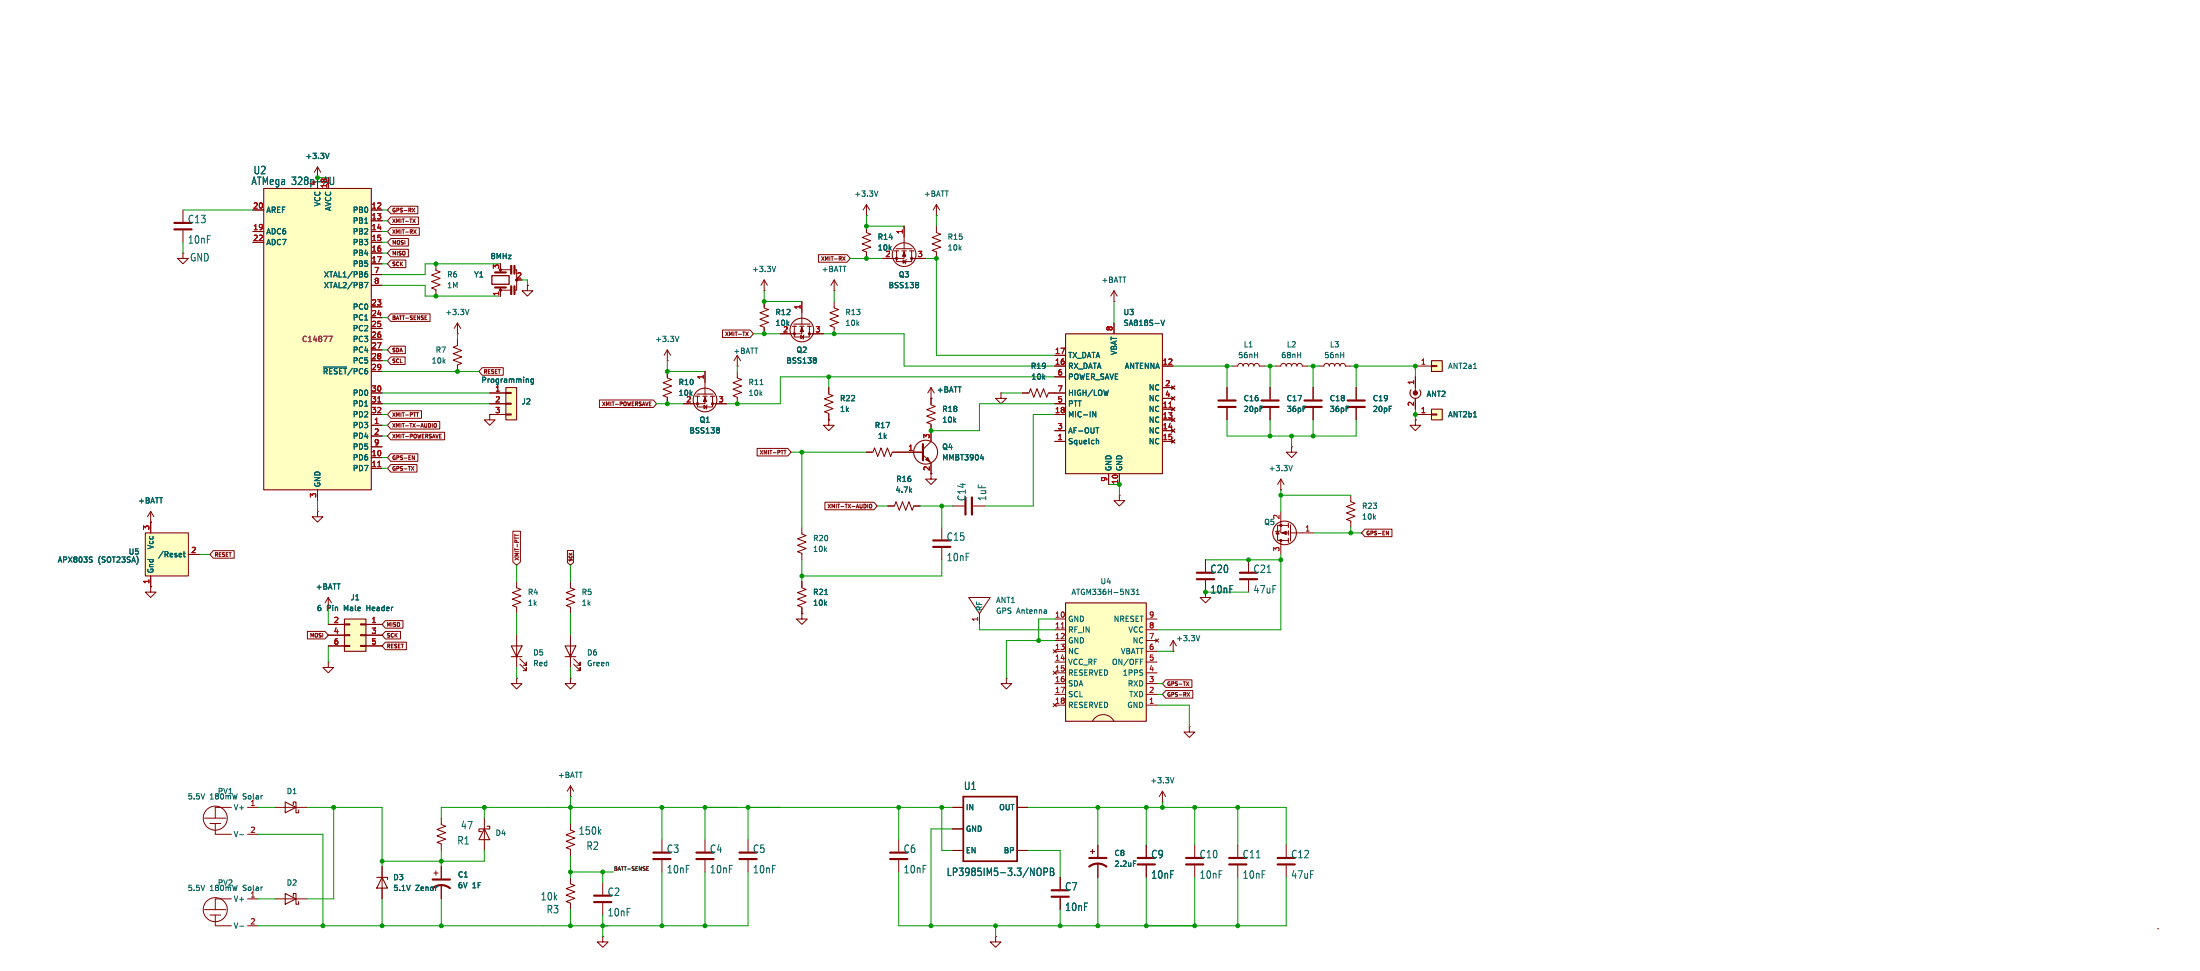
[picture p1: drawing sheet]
<svg xmlns="http://www.w3.org/2000/svg" width="519mm" height="229mm" viewBox="0 0 519 229" stroke-linecap="round" stroke-linejoin="round" font-family="sans-serif">
<path d="M134.6 149.9v7.6M135.4 156.7l1.5 1.6v-.8v.8h-.8M135.4 155.5l1.5 1.5v-.8v.8h-.8M509.2 219.2h.1" fill="none" stroke="#840000" stroke-width=".24"/>
<path d="M133.3 152.4h2.6l-1.3 2.6zM133.3 155h2.6" fill="none" stroke="#840000" stroke-width=".25"/>
<path d="M62.2 44.5h25.4v71.1h-25.4z" fill="#ffffc2"/>
<g fill="none" stroke="#840000" stroke-width=".25">
<path d="M62.2 44.5h25.4v71.1h-25.4zM164.1 93.5h1M164.5 93h3.8M165.9 93.5h1M167.6 93.5h1.1M114.3 195.6l1.3 2.5h-2.6zM114.9 195h.7v.6h-2.6v.6h.7"/>
<circle cx="166.4" cy="94.4" r="2.79"/>
</g>
<g fill="none" stroke="#840000" stroke-width=".24">
<path d="M59.7 49.6h2.5M59.7 54.6h2.5M59.7 57.2h2.5M87.6 49.6h2.6M87.6 54.6h2.6M87.6 57.2h2.6M87.6 52.1h2.6M87.6 59.7h2.6M87.6 62.3h2.6M87.6 64.8h2.6M87.6 67.3h2.6M87.6 72.4h2.6"/>
<path d="M87.6 75h2.6M87.6 77.5h2.6M87.6 80h2.6M87.6 82.6h2.6M87.6 85.1h2.6M87.6 87.7h2.6M87.6 92.7h2.6M87.6 95.3h2.6M87.6 97.8h2.6M157.5 85.1h.1M157.5 87.7v1.5l1 .4-2 .7 2 .8-2 .7 2 .8-2 .8 1 .4v1.5M157.5 82.6l-.8 1.2"/>
<path d="M157.5 82.6l.7 1.2M157.5 82.6v2.5M164.6 93.5v2.5h3.5v-2.5M166.1 95.7l.7 .3-.7 .4zM166.4 93.5v1.8h-5.1M166.4 87.7v5.3M166.9 95.5l-.3 1M168.1 95.3h3.3M174 87.7v1.5l1 .4-2 .7 2 .8-2 .7 2 .8-2 .8 1 .4v1.5M290.8 86.4h1.3l.2-.5 .4-.1 .5 .1 .2 .5 .2-.5 .4-.1 .5 .1 .1 .5 .2-.5 .5-.1 .4 .1 .2 .5 .2-.5 .4-.1 .5 .1 .2 .5h1.2M320 91.5v2.8M320 96.3v2.8"/>
<path d="M74.9 115.6v2.5M87.6 100.4h2.6M87.6 102.9h2.6M87.6 105.4h2.6M87.6 108h2.6M87.6 110.5h2.6M304.8 105.4v1.3h1.3l-1.3 1.3-1.3-1.3h1.3M304.8 105.4h.1M104.1 193.1v1.5l1.1 .4-2.1 .7 2.1 .8-2.1 .8 2.1 .7-2.1 .8 1 .4v1.5M114.3 193.1v7.6M102.4 206h1M102.9 205.5v1"/>
<path d="M104.1 204.5v2.8M104.1 208.8v3.3"/>
</g>
<path d="M77.9 41.8v1.4l.3 .4 .4-.1 .1-.3v-1.4M86 66.6h.8l-.5 1.3M86.1 64.7l.4-.1 .3 .2-.1 .5h-.6M86.7 64.1l-.4 .1-.2 .2M160.2 79.3l-.4 1.3M76.3 86.6h5.5M179.4 90.8h.7M169.5 100.9l.3 .3-.3 .3 .3 .5-.3 .2" fill="none" stroke="#006464" stroke-width=".24"/>
<path d="M89.1 94.9h.8M89.1 110.1h.8" fill="none" stroke="#a90000" stroke-width=".24"/>
<path d="M77.6 79.3h.8l-.5 1.3" fill="none" stroke="#840084" stroke-width=".24"/>
<path d="M318 96h4.1M318 94.5h4.1M102.1 209.6a3.3 3.3 0 0 1 4.1 0M102.1 207.5h4.1" fill="none" stroke="#840000" stroke-width=".51"/>
<g fill="#840000" stroke="#840000" stroke-width=".24">
<path d="M166.4 93.8l.4 1h-.8z"/>
<circle cx="168.1" cy="95.3" r=".25"/>
<circle cx="164.6" cy="95.3" r=".25"/>
</g>
<path d="M337.8 96.5h2.6v2.6h-2.6z" fill="#ffffc2"/>
<path d="M337.8 96.5h2.6v2.6h-2.6z" fill="none" stroke="#840000" stroke-width=".25"/>
<g fill="none" stroke="#840000" stroke-width=".24">
<path d="M107.9 80v1.6l-1 .3 2.1 .8-2.1 .8 2.1 .7-2.1 .8 2.1 .8-1.1 .3v1.6M334 97.8h3.8M337.8 97.7h1.3v.2h-1.3zM77.5 156.2v1.3h1.2l-1.2 1.3-1.3-1.3h1.3M77.5 156.2h.1M48.3 214.7h5M49.5 215.9h2.6M50.8 215.9v2.6h3.8M54.6 212.1h-3.8v2.6M58.4 212.1h2.6M58.4 218.5h2.6"/>
<circle cx="50.8" cy="214.7" r="2.84"/>
</g>
<path d="M347.7 98.4h.8M56.5 218.6h1" fill="none" stroke="#006464" stroke-width=".24"/>
<path d="M337.8 85.1h2.6v2.6h-2.6z" fill="#ffffc2"/>
<path d="M333 92a1.27 1.27 0 0 0 .2 1.7 1.27 1.27 0 0 0 1.7 0 1.27 1.27 0 0 0 .1-1.7M337.8 85.1h2.6v2.6h-2.6z" fill="none" stroke="#840000" stroke-width=".25"/>
<g fill="none" stroke="#840000" stroke-width=".24">
<path d="M180.3 68.6h.1M180.3 71.1v1.6l1.1 .4-2.1 .7 2.1 .8-2.1 .7 2.1 .8-2.1 .8 1 .3v1.6M180.3 66.1l-.7 1.2M180.3 66.1l.8 1.2M180.3 66.1v2.5M301 86.4h1.3l.1-.5 .5-.1 .4 .1 .2 .5 .2-.5 .5-.1 .4 .1 .2 .5 .2-.5 .4-.1 .5 .1 .2 .5 .2-.5 .4-.1 .5 .1 .1 .5h1.3M311.1 86.4h1.3l.2-.5 .5-.1 .4 .1 .2 .5 .2-.5 .4-.1 .5 .1 .2 .5 .1-.5 .5-.1 .4 .1 .2 .5 .2-.5 .5-.1 .4 .1 .2 .5h1.3M334 99.1v1.3h1.3l-1.3 1.2-1.3-1.2h1.3M334 99.1h.1M334 86.4h3.8M334 88.9v3.8M334 94v2.5"/>
<path d="M337.8 86.3h1.3v.2h-1.3zM189.2 124.5v1.5l1 .4-2 .8 2 .7-2 .8 2 .7-2 .8 1 .4v1.5"/>
</g>
<path d="M183.1 62.8l-.5 1.3M347.7 87h.8" fill="none" stroke="#006464" stroke-width=".24"/>
<circle cx="334" cy="92.7" r=".51" fill="#840000" stroke="#840000" stroke-width=".24"/>
<path d="M119.4 91.5h2.5v7.6h-2.5z" fill="#ffffc2"/>
<g fill="none" stroke="#840000" stroke-width=".25">
<path d="M186.9 77h1.1M187.3 76.5h3.8M188.7 77h1M190.5 77h1M119.4 91.5h2.5v7.6h-2.5z"/>
<circle cx="189.2" cy="77.9" r="2.79"/>
</g>
<g fill="none" stroke="#840000" stroke-width=".24">
<path d="M74.9 39.4l-.7 1.3M74.9 39.4l.8 1.3M74.9 39.4v2.5M43.2 59.7v1.3h1.2l-1.2 1.3-1.3-1.3h1.3M43.2 59.7h.1M43.2 49.6v2.7M43.2 54.4v2.8M187.5 77v2.5h3.5v-2.5M189 79.1l.6 .4-.6 .4zM189.2 77v1.8h-5.1M189.2 71.1v5.4M189.7 79l-.2 1"/>
<path d="M191 78.8h3.3M115.6 97.8v1.3h1.2l-1.2 1.3-1.3-1.3h1.3M115.6 97.8h.1M115.6 92.7h3.8M115.6 95.3h3.8M115.6 97.8h3.8M119.4 92.6h1.2v.3h-1.2zM119.4 95.1h1.2v.3h-1.2zM119.4 97.7h1.2v.2h-1.2zM174 86.4h.1M174 83.8l-.8 1.3M174 83.8l.8 1.3"/>
<path d="M174 83.8v2.6M264.2 116.9v1.2h1.2l-1.2 1.3-1.3-1.3h1.3M264.2 116.9h.1"/>
</g>
<path d="M77.7 36.2l-.5 1.2M124.5 89.4l.2 .2v.7M125.9 89.4v1l-.3 .3-.3-.1M125.9 89.5l-.4-.1-.2 .3 .1 .5h.5M192.4 84.4l.2 .3-.2 .3 .2 .5-.2 .2" fill="none" stroke="#006464" stroke-width=".24"/>
<g fill="#840000" stroke="#840000" stroke-width=".24">
<path d="M189.2 77.2l.4 1.1h-.8z"/>
<circle cx="191" cy="78.8" r=".25"/>
<circle cx="187.5" cy="78.8" r=".25"/>
</g>
<path d="M41.1 52.6h4.1M41.1 54.1h4.1" fill="none" stroke="#840000" stroke-width=".51"/>
<path d="M251.5 78.8h22.8v33h-22.8z" fill="#ffffc2"/>
<g fill="none" stroke="#840000" stroke-width=".25">
<path d="M211.1 59.2h1M211.5 58.7h3.8M212.9 59.2h1M214.6 59.2h1M251.5 78.8h22.8v33h-22.8zM120.6 152.4h2.6l-1.3 2.6zM120.6 155h2.6M67.3 189.3l2.5 1.2-2.5 1.3zM69.2 189.9v-.6h.6v2.5h.7v-.6M88.9 207h2.5v.5M90.2 207l1.2 2.6h-2.5z"/>
<circle cx="213.4" cy="60.1" r="2.79"/>
</g>
<g fill="none" stroke="#840000" stroke-width=".24">
<path d="M204.5 53.4v1.5l1 .4-2 .7 2 .8-2 .8 2 .7-2 .8 1 .4v1.5M204.5 50.8h.1M204.5 48.3v2.5M204.5 48.3l-.8 1.3M204.5 48.3l.7 1.3M211.6 59.2v2.5h3.5v-2.5M213.4 59.2v1.8h-5.1M213.4 53.4v5.3M221 53.4v1.5l1 .4-2 .7 2 .8-2 .8 2 .7-2 .8 1 .4v1.5M221 50.8h.1M221 48.3v2.5M221 48.3l-.8 1.3"/>
<path d="M221 48.3l.7 1.3M107.9 78.8h.1M107.9 76.2l-.7 1.3M107.9 76.2l.8 1.3M107.9 76.2v2.6M118.1 68.5h2.4M118.1 63.5v.7M118.1 68v1.9M118.1 63.7h2.5M121.4 63.7h.5v4.8h-.5M124.5 67.3v1.3h1.2l-1.2 1.3-1.3-1.3h1.3M124.5 67.3h.1"/>
<path d="M196.8 71.1v1.6l1.1 .4-2.1 .7 2.1 .8-2.1 .7 2.1 .8-2.1 .8 1 .3v1.6M196.8 68.6h.1M196.8 66.1v2.5M196.8 66.1l-.7 1.2M196.8 66.1l.8 1.2M213.1 61.4l.6 .3-.6 .4zM213.9 61.2l-.3 1.1M215.1 61h3.3M262.9 71.1h.1M262.9 68.6v2.5M262.9 76.2v2.6M262.9 68.6l-.8 1.3"/>
<path d="M262.9 68.6l.8 1.3M241.3 92.7h1.5l.4-1 .8 2.1 .7-2.1 .8 2.1 .8-2.1 .7 2.1 .4-1.1h4.1M248.9 83.8h2.6M248.9 86.4h2.6M248.9 88.9h2.6M248.9 95.3h2.6M248.9 97.8h2.6M274.3 86.4h2.6M274.3 91.5h2.6M274.3 94h2.6M274.3 96.5h2.6M274.3 99.1h2.6"/>
<path d="M276.5 91.1l.7 .7M276.5 93.6l.7 .8M276.5 96.2l.7 .7M276.5 98.7l.7 .8M277.2 91.1l-.7 .7M277.2 93.6l-.7 .8M277.2 96.2l-.7 .7M277.2 98.7l-.7 .8M289.6 91.5v2.8M289.6 96.3v2.8M248.9 101.6h2.6M248.9 104.2h2.6"/>
<path d="M261.6 111.8v2.5M264.2 111.8v2.5M274.3 101.6h2.6M274.3 104.2h2.6M276.5 101.2l.7 .8M276.5 103.8l.7 .7M277.2 101.2l-.7 .8M277.2 103.8l-.7 .7M74.9 120.7v1.2h1.3l-1.3 1.3-1.2-1.3h1.2M74.9 120.7h.1M121.9 137.2v1.5l1 .4-2 .8 2 .7-2 .8 2 .7-2 .8 1 .4v1.5M134.6 137.2v1.5l1 .4-2 .8 2 .7-2 .8 2 .7-2 .8 1 .4v1.5"/>
<path d="M189.2 137.2v1.5l1 .4-2 .8 2 .7-2 .8 2 .7-2 .8 1 .4v1.5M77.5 141l-.8 1.3M77.5 141l.7 1.3M77.5 141v2.5M121.9 149.9v7.6M122.7 156.7l1.5 1.6v-.8v.8h-.8M122.7 155.5l1.5 1.5v-.8v.8h-.8M189.2 144.8v1.3h1.3l-1.3 1.2-1.2-1.2h1.2M189.2 144.8h.1M121.9 160v1.3h1.3l-1.3 1.3-1.3-1.3h1.3M121.9 160h.1M134.6 160v1.3h1.3l-1.3 1.3-1.3-1.3h1.3"/>
<path d="M134.6 160h.1M48.3 193.1h5M49.5 194.3h2.6M50.8 194.3v2.6h3.8M54.6 190.5h-3.8v2.6M58.4 190.5h2.6M58.4 196.9h2.6M64.8 190.5h7.6M134.6 188h.1M134.6 194.3v1.6l1 .3-2 .8 2 .8-2 .7 2 .8-2 .8 1 .3v1.6M134.6 185.4v2.6M134.6 185.4l-.7 1.3"/>
<path d="M134.6 185.4l.8 1.3M212.1 198.1v2.8M224.8 190.5h2.5M224.8 195.6h2.5M240 190.5h2.6M90.2 204.5v7.6M212.1 203v2.8M224.8 200.7h2.5M240 200.7h2.6M250.2 207v2.8M250.2 211.9v2.8M142.2 221v1.3h1.3l-1.3 1.2-1.2-1.2h1.2"/>
<path d="M142.2 221h.1M234.9 221v1.3h1.3l-1.3 1.2-1.2-1.2h1.2M234.9 221h.1"/>
<circle cx="50.8" cy="193.1" r="2.84"/>
</g>
<g fill="none" stroke="#006464" stroke-width=".24">
<path d="M207.2 45.1l-.4 1.2M110.7 73l-.5 1.3M216.5 66.6l.3 .3-.3 .3 .3 .5-.3 .2M274 75.5l.4 1.3 .4-1.3M257.9 97.1l.7 1.3v-1.3M261.6 92l-.3 1.3M258.6 100.9h.7M258.8 104h.4l.1 .7M194.6 140.3h.7M56.5 197h1M244.9 204.9h.6l.2 .5-.1 1-.3 .2-.4-.1M246.4 205.8l.7-.1 .1-.3-.1-.5-.7-.1v1.8"/>
<path d="M247.9 204.8h.5l.3 .4-.3 .5 .3 .2v.4l-.3 .3h-.5zM247.9 205.7h.5"/>
</g>
<path d="M275.8 96.1h.8" fill="none" stroke="#a90000" stroke-width=".24"/>
<path d="M116.8 67.8h2.6M116.8 64.3h2.6M287.5 96h4.1M287.5 94.5h4.1M210.1 201.2h4M210.1 202.7h4M248.2 210.1h4M248.2 211.6h4" fill="none" stroke="#840000" stroke-width=".51"/>
<g fill="#840000" stroke="#840000" stroke-width=".24">
<path d="M213.4 59.5l.3 1h-.7z"/>
<path d="M120.5 67.5h.3v2h-.3z"/>
<path d="M121.3 67.5h.2v2h-.2z"/>
<path d="M120.5 62.6h.3v2.1h-.3z"/>
<path d="M121.3 62.6h.2v2.1h-.2z"/>
<circle cx="215.1" cy="61" r=".25"/>
<circle cx="211.6" cy="61" r=".25"/>
<circle cx="118.1" cy="68.5" r=".25"/>
</g>
<path d="M116.1 65h4v2.1h-4z" fill="none" stroke="#840000" stroke-width=".3"/>
<path d="M227.3 188h12.7v15.2h-12.7z" fill="none" stroke="#840000" stroke-width=".41"/>
<path d="M34.3 125.8h10.1v10.1h-10.1z" fill="#ffffc2"/>
<path d="M102.9 62.3v1.5l1 .4-2 .7 2 .8-2 .7 2 .8-2 .8 1 .4v1.5M34.3 125.8h10.1v10.1h-10.1zM35.6 123.2h.1M35.6 138.5v1.2h1.2l-1.2 1.3-1.3-1.3h1.3M35.6 138.5h.1M35.6 120.7v5.1M35.6 135.9v2.6M35.6 120.7l-.8 1.2M35.6 120.7l.7 1.2M44.4 130.8h2.6M64.8 212.1h7.6" fill="none" stroke="#840000" stroke-width=".24"/>
<path d="M21.6 131.4l.2 .1M21.7 132.2v.4M43.2 130.6h.5M43.4 130.1v1.1l.3 .2" fill="none" stroke="#006464" stroke-width=".24"/>
<path d="M67.3 210.8l2.5 1.3-2.5 1.3zM69.2 211.5v-.7h.6v2.6h.7v-.6" fill="none" stroke="#840000" stroke-width=".25"/>
<path d="M81.3 146.1h5.1v7.6h-5.1z" fill="#ffffc2"/>
<g fill="none" stroke="#840000" stroke-width=".25">
<path d="M81.3 146.1h5.1v7.6h-5.1z"/>
<circle cx="218.4" cy="106.7" r="2.82"/>
</g>
<g fill="none" stroke="#840000" stroke-width=".24">
<path d="M195.6 91.5v1.5l1 .4-2 .7 2 .8-2 .8 2 .7-2 .8 1 .4v1.5M195.6 99.1v1.3h1.2l-1.2 1.2-1.3-1.2h1.3M195.6 99.1h.1M219.7 94h.1M219.7 91.5v4l1 .4-2 .8 2 .7-2 .8 2 .8-2 .7 1 .4v4.1l-1.9 1.9M219.7 91.5l-.8 1.2M219.7 91.5l.8 1.2M236.2 92.7v1.3h1.3l-1.3 1.3-1.3-1.3h1.3M236.2 92.7h.1M204.5 106.7h1.5l.4-1 .7 2 .8-2 .8 2 .7-2 .8 2 .4-1h7.2M209.5 119.4h1.6l.4-1 .7 2 .8-2 .7 2 .8-2 .8 2 .3-1h1.6M217.8 107.3l1.9 1.9v3.9h1.3l-1.3 1.2-1.3-1.2h1.3"/>
<path d="M224.8 119.4h2.8M229.6 119.4h2.8M222.2 124.5v2.8M222.2 129.3v2.8M77.5 147.3h3.8M77.5 149.9h3.8M77.5 152.4h3.8M81.3 147.2h1.2v.3h-1.2zM81.3 149.8h1.2v.2h-1.2zM81.3 152.3h1.2v.3h-1.2zM85.1 147.2h1.3v.3h-1.3zM85.1 149.8h1.3v.2h-1.3z"/>
<path d="M85.1 152.3h1.3v.3h-1.3zM86.4 147.3h3.8M86.4 149.9h3.8M86.4 152.4h3.8M228.6 141h5.1l-2.6 3.8zM231.1 144.8v2.5M237.5 160v1.3h1.3l-1.3 1.3-1.3-1.3h1.3M237.5 160h.1M156.2 198.1v2.8M166.4 198.1v2.8M176.5 198.1v2.8M134.6 207v1.6l1 .3-2 .8 2 .8-2 .7 2 .8-2 .8 1 .3v1.6"/>
<path d="M142.2 208.3v2.8M142.2 213.1v2.8M156.2 203v2.8M166.4 203v2.8M176.5 203v2.8"/>
</g>
<g fill="none" stroke="#840000" stroke-width=".51">
<path d="M217.8 104.8v3.8M227.8 117.4v4M229.4 117.4v4M220.2 127.5h4.1M220.2 129.1h4.1M140.2 211.4h4.1M140.2 212.9h4.1M154.2 201.2h4M154.2 202.7h4M164.3 201.2h4.1M164.3 202.7h4.1M174.5 201.2h4.1"/>
<path d="M174.5 202.7h4.1"/>
</g>
<path d="M218.4 108.5l.5-.5 .6 1z" fill="#840000" stroke="#840000" stroke-width=".24"/>
<path d="M231.4 108.1h.8M232 107.7v.9" fill="none" stroke="#006464" stroke-width=".24"/>
<path d="M251.5 142.3h19v27.9h-19z" fill="#ffffc2"/>
<g fill="none" stroke="#840000" stroke-width=".24">
<path d="M59.7 49.6h2.5M59.7 54.6h2.5M59.7 57.2h2.5M87.6 49.6h2.6M87.6 54.6h2.6M87.6 57.2h2.6M87.6 52.1h2.6M87.6 59.7h2.6M92.2 56.3h4.2v1.8h-4.2l-.8-.9zM92.2 58.8h4.2v1.8h-4.2l-.8-.9zM92.2 48.7h6.4v1.7h-6.4l-.8-.8zM92.2 51.2h6.5v1.8h-6.5l-.8-.9z"/>
<path d="M92.2 53.7h6.8v1.8h-6.8l-.8-.9zM97.3 49.1l.6 .9M97.4 51.7l.6 .9M97.6 54.2l.6 .9M97.9 49.1l-.6 .9M98 51.7l-.6 .9M98.2 54.2l-.6 .9M204.5 53.4v1.2M204.5 59.7v1.3M213.4 53.4v2.5M87.6 62.3h2.6M87.6 64.8h2.6"/>
<path d="M87.6 67.3h2.6M87.6 72.4h2.6M87.6 75h2.6M87.6 77.5h2.6M92.2 61.4h3.6v1.7h-3.6l-.8-.8zM92.2 74.1h9.3v1.7h-9.3l-.8-.8zM100.3 75h.3M100.3 75.4h.4M100.3 74.5h.4M118.1 68.6v1.3M124.5 67.3h.1M170.5 77.9h6.5l.8 .9-.8 .9h-6.5z"/>
<path d="M176 78.3l.6 .9M176.6 78.3l-.6 .9M180.3 71.1v1.3M180.3 77.5v1.3M184.1 78.8h2.6M189.2 71.1v2.6M191.8 78.8h2.5M193.1 60.1h6.8l.8 .9-.8 .9h-6.8zM198.8 60.6l.6 .9M199.4 60.6l-.6 .9M208.3 61h2.5M215.9 61h2.5"/>
<path d="M262.9 76.2v2.6M87.6 95.3h2.6M87.6 80h2.6M87.6 82.6h2.6M87.6 85.1h2.6M87.6 87.7h2.6M87.6 92.7h2.6M87.6 97.8h2.6M92.2 96.9h7.3v1.8h-7.3l-.8-.9zM92.2 99.5h11.6v1.7h-11.6l-.8-.8zM92.2 81.7h3.4v1.8h-3.4l-.8-.9zM92.2 84.2h3.4v1.8h-3.4l-.8-.9z"/>
<path d="M98.3 97.4h.5M113.8 86.8h5v1.7h-5l-.8-.8zM115.6 97.8h.1M115.6 95.3h3.8M115.6 92.7h3.8M115.6 97.8h3.8M141.5 94.4h12.7l.7 .9-.7 .9h-12.7zM153.2 95.7h.5M153.2 94.9h.5M157.5 87.7v1.2M157.5 94v1.3M161.3 95.3h2.5"/>
<path d="M166.4 87.7v2.5M168.9 95.3h2.5M195.6 99.1h.1M195.6 91.5v1.2M195.6 97.8v1.3M219.7 94h.1M219.7 94v1.3M241.3 92.7h1.3M247.6 92.7h3.9M248.9 95.3h2.6M248.9 97.8h2.6M248.9 83.8h2.6"/>
<path d="M248.9 86.4h2.6M248.9 88.9h2.6M274.3 86.4h2.6M274.3 91.5h2.6M274.3 94h2.6M274.3 96.5h2.6M274.3 99.1h2.6M276.5 91.1l.7 .7M276.5 93.6l.7 .8M276.5 96.2l.7 .7M276.5 98.7l.7 .8M277.2 91.1l-.7 .7"/>
<path d="M277.2 93.6l-.7 .8M277.2 96.2l-.7 .7M277.2 98.7l-.7 .8M289.6 91.5v2.8M289.6 96.3v2.8M299.7 91.5v2.8M299.7 96.3v2.8M309.9 91.5v2.8M309.9 96.3v2.8M320 91.5v2.8M320 96.3v2.8M334 99.1h.1"/>
<path d="M334 97.8h3.8M334 88.9v2.6M334 94v2.5M74.9 115.6v2.5M87.6 100.4h2.6M87.6 102.9h2.6M87.6 105.4h2.6M87.6 108h2.6M87.6 110.5h2.6M92.2 102h12.7v1.8h-12.7l-.8-.9zM92.2 107.1h6.4v1.8h-6.4l-.8-.9zM92.2 109.6h6.2v1.8h-6.2l-.8-.9z"/>
<path d="M97.1 110.1l.6 .9M97.3 107.6l.5 .8v-.8M97.7 110.1l-.6 .9M102.4 100.1l.2-.2 .4 .2-.1 .7-.5-.1zM103.7 103.4h.4M103.7 102.5h.4M178.7 105.8h7.2l.8 .9-.8 .9h-7.2zM185 106.3h.5M185.3 106.3v.9M194.7 118.5h11.5l.8 .9-.8 .9h-11.5zM204.5 106.7h1.2M205.2 119.1l.2-.1 .3 .1-.1 .7-.4-.1z"/>
<path d="M209.5 119.4h1.3M210.8 106.7h7M215.9 119.4h1.3M219.7 100.4v3.8M219.7 109.2v2.6M248.9 101.6h2.6M248.9 104.2h2.6M261.6 111.8v2.5M264.2 111.8v2.5M274.3 101.6h2.6M274.3 104.2h2.6M276.5 101.2l.7 .8"/>
<path d="M276.5 103.8l.7 .7M277.2 101.2l-.7 .8M277.2 103.8l-.7 .7M302.3 115.6h.1M302.3 113.1l-.8 1.2M302.3 113.1l.7 1.2M302.3 113.1v2.5M318.8 116.9v1.5l1 .4-2 .7 2 .8-2 .8 2 .7-2 .8 1 .4v1.5M35.6 123.2h.1M35.6 138.5h.1M35.6 123.2v2.6M35.6 135.9v2.6"/>
<path d="M44.4 130.8h2.6M50.3 129.9h5v1.8h-5l-.8-.9zM121 125.4h1.8v7.2l-.9 .8-.9-.8zM121.5 126.1v.5M133.9 129.9h1.4v2.9l-.7 .6-.7-.6zM189.2 137.2v1.3M284.5 139.7v1.3h1.2l-1.2 1.3-1.3-1.3h1.3M284.5 139.7h.1M284.5 132.1v2.8M284.5 136.9v2.8M294.6 132.1v2.8M294.6 136.9v2.8"/>
<path d="M301.5 125.4l.4 .6h-.8zM302 125.2l-1 .3M302.3 120.7v5.1h1.7M302.3 127.5v3.3M304 124h-2.5v3.5h2.5M304.5 125.8h5.4M322.1 124.9h6.4v1.7h-6.4l-.8-.8zM327.2 125.3l.5 .9v-.9M72.5 149h4.2l.8 .9-.8 .9h-4.2zM77.5 147.3h3.8M77.5 149.9h3.8M77.5 152.4h3.8"/>
<path d="M86.4 147.3h3.8M86.4 149.9h3.8M86.4 152.4h3.8M90.9 151.5h5v1.8h-5l-.7-.9zM90.9 149h3.6v1.8h-3.6l-.7-.9zM90.9 146.5h4.2v1.7h-4.2l-.7-.9zM189.2 144.8h.1M189.2 143.5v1.3M248.9 146.1h2.6M248.9 148.6h2.6M248.9 151.2h2.6M248.9 153.7h2.6"/>
<path d="M248.9 156.2h2.6M248.9 158.8h2.6M270.5 146.1h2.5M270.5 148.6h2.5M270.5 151.2h2.5M270.5 153.7h2.5M270.5 156.2h2.5M270.5 158.8h2.5M272.7 150.8l.7 .7M273.4 150.8l-.7 .7M276.9 153.7h.1M276.9 151.2l-.8 1.2"/>
<path d="M276.9 151.2l.7 1.2M276.9 151.2v2.5M248.9 161.3h2.6M248.9 163.9h2.6M248.9 166.4h2.6M257.8 170.2a2.84 2.84 0 0 1 2.5-1.6 2.84 2.84 0 0 1 2.6 1.6M270.5 161.3h2.5M270.5 163.9h2.5M270.5 166.4h2.5M275.1 160.4h6.2v1.8h-6.2l-.8-.9zM275.1 163h6.4v1.7h-6.4l-.8-.8zM280 160.9l.5 .9"/>
<path d="M280.2 163.4l.6 .9M280.5 160.9l-.5 .9M280.7 171.5v1.2h1.2l-1.2 1.3-1.3-1.3h1.3M280.7 171.5h.1M280.8 163.4l-.6 .9M224.8 190.5h2.5M224.8 195.6h2.5M240 190.5h2.6M259.1 199.4v2.8M270.5 199.4v2.8M274.3 189.3h.1M274.3 186.7l-.7 1.3"/>
<path d="M274.3 186.7l.8 1.3M274.3 186.7v2.6M281.9 199.4v2.8M292.1 199.4v2.8M303.5 199.4v2.8M90.2 204.5v2.5M90.2 209.6v2.5M104.1 204.5v2.8M104.1 208.8v3.3M224.8 200.7h2.5M240 200.7h2.6M250.2 207v2.8"/>
<path d="M250.2 211.9v2.8M257.3 200.9h1M257.8 200.4v1M259.1 203.7v3.3M270.5 204.2v2.8M281.9 204.2v2.8M292.1 204.2v2.8M303.5 204.2v2.8"/>
</g>
<g fill="none" stroke="#840000" stroke-width=".25">
<path d="M304 123.5v1M304 125.2v1.1M304 127v1M304.5 123.9v3.8M251.5 142.3h19v27.9h-19z"/>
<circle cx="303.1" cy="125.8" r="2.79"/>
</g>
<path d="M89.1 94.9h.8M275.8 96.1h.8M89.1 110.1h.8M250.4 148.2h.8" fill="none" stroke="#a90000" stroke-width=".24"/>
<g fill="none" stroke="#006464" stroke-width=".24">
<path d="M77.7 36.2l-.5 1.2M77.9 41.8v1.4l.3 .4 .4-.1 .1-.3v-1.4M86 66.6h.8l-.5 1.3M86.1 64.7l.4-.1 .3 .2-.1 .5h-.6M86.7 64.1l-.4 .1-.2 .2M216.5 66.6l.3 .3-.3 .3 .3 .5-.3 .2M274 75.5l.4 1.3 .4-1.3M76.3 86.6h5.5M124.5 89.4l.2 .2v.7M125.9 89.4v1l-.3 .3-.3-.1M125.9 89.5l-.4-.1-.2 .3 .1 .5h.5M192.4 84.4l.2 .3-.2 .3 .2 .5-.2 .2"/>
<path d="M257.9 97.1l.7 1.3v-1.3M261.6 92l-.3 1.3M347.7 98.4h.8M169.5 100.9l.3 .3-.3 .3 .3 .5-.3 .2M231.4 108.1h.8M232 107.7v.9M258.6 100.9h.7M258.8 104h.4l.1 .7M305 109.8l-.4 1.3M21.6 131.4l.2 .1M21.7 132.2v.4M43.2 130.6h.5"/>
<path d="M43.4 130.1v1.1l.3 .2M266.9 139h.8l-.5 .5 .4 .1 .1 .5-.3 .2h-.3M268.2 139.4l.3-.4v1.3M194.6 140.3h.7M268.2 140.3h.7M269.1 155.5h.6M283.1 150l-.4 1.2M277 183.5l-.4 1.3M244.9 204.9h.6l.2 .5-.1 1-.3 .2-.4-.1M246.4 205.8l.7-.1 .1-.3-.1-.5-.7-.1v1.8M247.9 204.8h.5l.3 .4-.3 .5 .3 .2v.4l-.3 .3h-.5zM247.9 205.7h.5"/>
<path d="M267.5 203.2h.6"/>
</g>
<g fill="#840000" stroke="#840000" stroke-width=".24">
<path d="M302.5 125.8l1-.4v.7z"/>
<circle cx="302.3" cy="127.5" r=".25"/>
<circle cx="302.3" cy="124" r=".25"/>
</g>
<g fill="none" stroke="#840000" stroke-width=".51">
<path d="M297.7 96h4.1M297.7 94.5h4.1M307.8 96h4.1M307.8 94.5h4.1M282.4 135.2h4.1M282.4 136.7h4.1M292.6 135.2h4.1M292.6 136.7h4.1M257 204.5a3.3 3.3 0 0 1 4.1 0M257 202.5h4.1M268.5 202.5h4M268.5 204h4"/>
<path d="M279.9 202.5h4.1M279.9 204h4.1M290.1 202.5h4M290.1 204h4M301.5 202.5h4.1M301.5 204h4.1"/>
</g>
<path d="M152.6 204.9h.3M152.6 205.4h.5M152.6 204.5h.5" fill="none" stroke="#0f0f0f" stroke-width=".24"/>
<g fill="none" stroke="#009600" stroke-width=".24">
<path d="M43.2 49.6h16.5M43.2 57.2v2.5M90.2 49.6h1.2M90.2 52.1h1.2M90.2 54.6h1.2M90.2 57.2h1.2M90.2 59.7h1.2M204.5 50.8v2.6h8.9M221 50.8v2.6M90.2 67.3h10.1v2.6h17.8M90.2 62.3h1.2M90.2 75h1.2"/>
<path d="M107.9 78.8v1.2M118.1 62.3h-17.8v2.5h-10.1M123.2 66.1h1.3v1.2M177.8 78.8h6.3M180.3 68.6v2.5h8.9M194.3 78.8h19.1v7.6h35.5M196.8 68.6v2.5M200.7 61h7.6M218.4 61h2.6v22.8h27.9M262.9 71.1v5.1M90.2 82.6h1.2M90.2 87.7h22.8"/>
<path d="M90.2 85.1h1.2M90.2 92.7h25.4M90.2 95.3h25.4M90.2 97.8h1.2M154.9 95.3h6.4M157.5 85.1v2.6h8.9M174 86.4v1.3M195.6 88.9v2.6M236.2 92.7h5.1M248.9 88.9h-64.8v6.4h-12.7M248.9 95.3h-17.8v6.3h-11.4M248.9 97.8h-5.1v21.6h-11.4"/>
<path d="M276.9 86.4h13.9M289.6 99.1v3.8h30.4v-3.8M289.6 86.4v5.1M298.4 86.4h2.6M299.7 86.4v5.1M299.7 99.1v3.8M308.6 86.4h2.5M309.9 86.4v5.1M309.9 99.1v3.8M318.8 86.4h15.2v2.5M320 86.4v5.1M334 96.5v2.6"/>
<path d="M74.9 118.1v2.6M90.2 110.5h1.2M90.2 108h1.2M90.2 102.9h1.2M90.2 100.4h1.2M186.7 106.7h17.8M189.2 106.7v17.8M207 119.4h2.5M217.2 119.4h7.6M222.2 119.4v5.1M261.6 114.3h2.6v2.6M302.3 115.6v5.1"/>
<path d="M302.3 116.9h16.5M304.8 102.9v2.5M47 130.8h2.5M121.9 133.4v3.8M134.6 133.4v3.8M189.2 132.1v5.1M222.2 132.1v3.8h-33M284.5 132.1h17.8M284.5 139.7h10.1M302.3 130.8v17.8h-29.3M309.9 125.8h11.4M318.8 124.5v1.3"/>
<path d="M77.5 143.5v3.8M77.5 152.4v3.8M121.9 144.8v5.1M121.9 157.5v2.5M134.6 144.8v5.1M134.6 157.5v2.5M231.1 147.3v1.3h17.8M248.9 151.2h-11.4v8.8M248.9 146.1h-3.8v5.1M273 153.7h3.9M273 163.9h1.3M273 161.3h1.3"/>
<path d="M273 166.4h7.7v5.1M61 190.5h3.8M61 196.9h15.2v21.6M72.4 190.5h17.8v14M78.7 190.5v21.6h-6.3M114.3 190.5v2.6M134.6 188v6.3M156.2 190.5v7.6M166.4 190.5v7.6M176.5 190.5v7.6M212.1 190.5v7.6M222.2 190.5v10.2h2.6"/>
<path d="M224.8 190.5h-120.7v2.6M224.8 195.6h-5.1v22.9M242.6 190.5h60.9v8.9M259.1 190.5v8.9M270.5 190.5v8.9M274.3 189.3v1.2M281.9 190.5v8.9M292.1 190.5v8.9M61 212.1h3.8M90.2 212.1v6.4M104.1 200.7v3.8M104.1 212.1v6.4"/>
<path d="M114.3 200.7v2.5h-24.1M134.6 202v5M134.6 214.7v3.8M134.6 205.8h10.2M142.2 205.8v2.5M142.2 215.9v5.1M156.2 205.8v12.7M166.4 205.8v12.7M176.5 205.8v12.7h-115.5M212.1 205.8v12.7h91.4v-11.5M234.9 218.5v2.5M242.6 200.7h7.6v6.3"/>
<path d="M250.2 214.7v3.8M259.1 207v11.5M270.5 207v11.5M281.9 207v11.5M292.1 207v11.5"/>
</g>
<path d="M77.6 79.3h.8l-.5 1.3" fill="none" stroke="#840084" stroke-width=".24"/>
<g fill="#009600" stroke="#009600" stroke-width=".24">
<circle cx="157.5" cy="87.7" r=".46"/>
<circle cx="157.5" cy="95.3" r=".46"/>
<circle cx="174" cy="95.3" r=".46"/>
<circle cx="189.2" cy="106.7" r=".46"/>
<circle cx="180.3" cy="71.1" r=".46"/>
<circle cx="196.8" cy="78.8" r=".46"/>
<circle cx="195.6" cy="88.9" r=".46"/>
<circle cx="180.3" cy="78.8" r=".46"/>
<circle cx="176.5" cy="190.5" r=".46"/>
<circle cx="189.2" cy="135.9" r=".46"/>
<circle cx="104.1" cy="203.2" r=".46"/>
<circle cx="104.1" cy="218.5" r=".46"/>
<circle cx="90.2" cy="218.5" r=".46"/>
<circle cx="114.3" cy="190.5" r=".46"/>
<circle cx="76.2" cy="218.5" r=".46"/>
<circle cx="102.9" cy="62.3" r=".46"/>
<circle cx="102.9" cy="69.9" r=".46"/>
<circle cx="107.9" cy="87.7" r=".46"/>
<circle cx="78.7" cy="190.5" r=".46"/>
<circle cx="90.2" cy="203.2" r=".46"/>
<circle cx="142.2" cy="205.8" r=".46"/>
<circle cx="134.6" cy="205.8" r=".46"/>
<circle cx="156.2" cy="218.5" r=".46"/>
<circle cx="166.4" cy="190.5" r=".46"/>
<circle cx="134.6" cy="190.5" r=".46"/>
<circle cx="156.2" cy="190.5" r=".46"/>
<circle cx="166.4" cy="218.5" r=".46"/>
<circle cx="134.6" cy="218.5" r=".46"/>
<circle cx="142.2" cy="218.5" r=".46"/>
<circle cx="219.7" cy="101.6" r=".46"/>
<circle cx="222.2" cy="119.4" r=".46"/>
<circle cx="212.1" cy="190.5" r=".46"/>
<circle cx="222.2" cy="190.5" r=".46"/>
<circle cx="245.1" cy="151.2" r=".46"/>
<circle cx="302.3" cy="132.1" r=".46"/>
<circle cx="294.6" cy="132.1" r=".46"/>
<circle cx="302.3" cy="116.9" r=".46"/>
<circle cx="284.5" cy="139.7" r=".46"/>
<circle cx="318.8" cy="125.8" r=".46"/>
<circle cx="281.9" cy="218.5" r=".46"/>
<circle cx="292.1" cy="218.5" r=".46"/>
<circle cx="292.1" cy="190.5" r=".46"/>
<circle cx="281.9" cy="190.5" r=".46"/>
<circle cx="274.3" cy="190.5" r=".46"/>
<circle cx="270.5" cy="190.5" r=".46"/>
<circle cx="270.5" cy="218.5" r=".46"/>
<circle cx="259.1" cy="218.5" r=".46"/>
<circle cx="299.7" cy="102.9" r=".46"/>
<circle cx="304.8" cy="102.9" r=".46"/>
<circle cx="309.9" cy="102.9" r=".46"/>
<circle cx="320" cy="86.4" r=".46"/>
<circle cx="334" cy="97.8" r=".46"/>
<circle cx="334" cy="86.4" r=".46"/>
<circle cx="309.9" cy="86.4" r=".46"/>
<circle cx="264.2" cy="114.3" r=".46"/>
<circle cx="289.6" cy="86.4" r=".46"/>
<circle cx="299.7" cy="86.4" r=".46"/>
<circle cx="221" cy="61" r=".46"/>
<circle cx="204.5" cy="53.4" r=".46"/>
<circle cx="204.5" cy="61" r=".46"/>
<circle cx="259.1" cy="190.5" r=".46"/>
<circle cx="234.9" cy="218.5" r=".46"/>
<circle cx="219.7" cy="218.5" r=".46"/>
<circle cx="250.2" cy="218.5" r=".46"/>
</g>
<g font-size="2.5" fill="#006464">
<text x="59.7" y="41.3">U2</text>
<text x="44.3" y="52.9">C13</text>
<text x="44.3" y="57.7">10nF</text>
<text x="44.8" y="61.9">GND</text>
<text x="228.1" y="118.3" transform="rotate(-90 228.1 118.3)">C14</text>
<text x="232.9" y="118.3" transform="rotate(-90 232.9 118.3)">1uF</text>
<text x="223.3" y="127.8">C15</text>
<text x="223.3" y="132.6">10nF</text>
<text x="285.6" y="135.4">C20</text>
<text x="295.7" y="135.4">C21</text>
<text x="285.6" y="140.3">10nF</text>
<text x="295.7" y="140.3">47uF</text>
<text x="227.4" y="186.6">U1</text>
<text x="108.7" y="195.9">47</text>
<text x="136.5" y="197.2">150k</text>
<text x="107.8" y="199.5">R1</text>
<text x="138.3" y="200.7">R2</text>
<text x="157.3" y="201.5">C3</text>
<text x="167.4" y="201.5">C4</text>
<text x="177.6" y="201.5">C5</text>
<text x="213.2" y="201.5">C6</text>
<text x="271.6" y="202.7">C9</text>
<text x="283" y="202.7">C10</text>
<text x="293.2" y="202.7">C11</text>
<text x="304.6" y="202.7">C12</text>
<text x="157.3" y="206.3">10nF</text>
<text x="167.4" y="206.3">10nF</text>
<text x="177.6" y="206.3">10nF</text>
<text x="213.2" y="206.3">10nF</text>
<text x="223.3" y="206.9">LP3985IM5-3.3/NOPB</text>
<text x="271.6" y="207.6">10nF</text>
<text x="283" y="207.6">10nF</text>
<text x="293.2" y="207.6">10nF</text>
<text x="304.6" y="207.6">47uF</text>
<text x="127.5" y="212.7">10k</text>
<text x="128.9" y="215.7">R3</text>
<text x="143.3" y="211.6">C2</text>
<text x="251.3" y="210.4">C7</text>
<text x="251.3" y="215.2">10nF</text>
<text x="143.3" y="216.5">10nF</text>
</g>
<text font-size="2.5" fill="#009600" x="59.2" y="43.9">ATMega 328p-AU</text>
<g font-size="1.8" fill="#006464">
<text x="72" y="37.7">+3.3V</text>
<text x="201.5" y="46.6">+3.3V</text>
<text x="217.9" y="46.6">+BATT</text>
<text x="62.7" y="50.4">AREF</text>
<text x="75.8" y="48.8" transform="rotate(-90 75.8 48.8)">VCC</text>
<text x="78.3" y="49.9" transform="rotate(-90 78.3 49.9)">AVCC</text>
<text x="83.2" y="50.4">PB0</text>
<text x="83.2" y="53">PB1</text>
<text x="62.7" y="55.5">ADC6</text>
<text x="62.7" y="58">ADC7</text>
<text x="83.2" y="55.5">PB2</text>
<text x="83.2" y="58">PB3</text>
<text x="207" y="59.3">10k</text>
<text x="207" y="56.8">R14</text>
<text x="223.5" y="59.3">10k</text>
<text x="223.5" y="56.8">R15</text>
<text x="76.3" y="65.7">XTAL1/PB6</text>
<text x="83.2" y="60.6">PB4</text>
<text x="83.2" y="63.1">PB5</text>
<text x="105.4" y="65.7">R6</text>
<text x="111.8" y="65.7">Y1</text>
<text x="115.7" y="61.3">8MHz</text>
<text x="177.4" y="64.4">+3.3V</text>
<text x="193.8" y="64.4">+BATT</text>
<text x="212" y="65.7">Q3</text>
<text x="76.3" y="68.2">XTAL2/PB7</text>
<text x="105.4" y="68.2">1M</text>
<text x="209.6" y="68.2">BSS138</text>
<text x="259.9" y="66.9">+BATT</text>
<text x="83.2" y="73.3">PC0</text>
<text x="83.2" y="75.8">PC1</text>
<text x="105" y="74.5">+3.3V</text>
<text x="182.9" y="77.1">10k</text>
<text x="182.9" y="74.5">R12</text>
<text x="199.4" y="77.1">10k</text>
<text x="199.4" y="74.5">R13</text>
<text x="265" y="77.1">SA818S-V</text>
<text x="265" y="74.5">U3</text>
<text x="83.2" y="78.4">PC2</text>
<text x="83.2" y="80.9">PC3</text>
<text x="83.2" y="83.4">PC4</text>
<text x="102.7" y="83.4">R7</text>
<text x="154.5" y="80.9">+3.3V</text>
<text x="173" y="83.7">+BATT</text>
<text x="187.9" y="83.4">Q2</text>
<text x="263.8" y="83.9" transform="rotate(-90 263.8 83.9)">VBAT</text>
<text x="293.4" y="82.2">L1</text>
<text x="303.6" y="82.2">L2</text>
<text x="313.7" y="82.2">L3</text>
<text x="76.1" y="88.5">~{RESET}/PC6</text>
<text x="83.2" y="86">PC5</text>
<text x="101.8" y="86">10k</text>
<text x="185.5" y="86">BSS138</text>
<text x="243.2" y="87.2">R19</text>
<text x="243.3" y="89.8">10k</text>
<text x="252" y="84.7">TX_DATA</text>
<text x="252" y="87.2">RX_DATA</text>
<text x="252" y="89.8">POWER_SAVE</text>
<text x="265.3" y="87.2">ANTENNA</text>
<text x="292.1" y="84.7">56nH</text>
<text x="302.2" y="84.7">68nH</text>
<text x="312.4" y="84.7">56nH</text>
<text x="341.6" y="87.2">ANT2a1</text>
<text x="83.2" y="93.6">PD0</text>
<text x="113.5" y="90.6">Programming</text>
<text x="123" y="95.6">J2</text>
<text x="160" y="93.6">10k</text>
<text x="160" y="91.1">R10</text>
<text x="161.9" y="95">2</text>
<text x="176.5" y="93.6">10k</text>
<text x="176.5" y="91.1">R11</text>
<text x="198.1" y="94.9">R22</text>
<text x="221" y="92.8">+BATT</text>
<text x="252" y="93.6">HIGH/LOW</text>
<text x="271" y="92.3">NC</text>
<text x="271" y="94.9">NC</text>
<text x="293.4" y="94.9">C16</text>
<text x="303.5" y="94.9">C17</text>
<text x="313.7" y="94.9">C18</text>
<text x="323.9" y="94.9">C19</text>
<text x="336.6" y="93.9">ANT2</text>
<text x="83.2" y="96.1">PD1</text>
<text x="83.2" y="98.7">PD2</text>
<text x="83.2" y="101.2">PD3</text>
<text x="165" y="99.9">Q1</text>
<text x="198.1" y="97.4">1k</text>
<text x="206.3" y="101.2">R17</text>
<text x="222.3" y="99.9">10k</text>
<text x="222.3" y="97.4">R18</text>
<text x="252" y="96.1">PTT</text>
<text x="252" y="98.7">MIC-IN</text>
<text x="271" y="97.4">NC</text>
<text x="271" y="99.9">NC</text>
<text x="293.4" y="97.4">20pF</text>
<text x="303.5" y="97.4">36pF</text>
<text x="313.7" y="97.4">36pF</text>
<text x="323.9" y="97.4">20pF</text>
<text x="341.6" y="98.7">ANT2b1</text>
<text x="83.2" y="103.8">PD4</text>
<text x="83.2" y="106.3">PD5</text>
<text x="162.6" y="102.5">BSS138</text>
<text x="207.1" y="103.8">1k</text>
<text x="222.3" y="106.3">Q4</text>
<text x="252" y="102.5">AF-OUT</text>
<text x="252" y="105">Squelch</text>
<text x="271" y="102.5">NC</text>
<text x="271" y="105">NC</text>
<text x="83.2" y="108.8">PD6</text>
<text x="83.2" y="111.4">PD7</text>
<text x="211.4" y="113.9">R16</text>
<text x="222.3" y="108.8">MMBT3904</text>
<text x="262.5" y="111.3" transform="rotate(-90 262.5 111.3)">GND</text>
<text x="265" y="111.3" transform="rotate(-90 265 111.3)">GND</text>
<text x="299.3" y="111.4">+3.3V</text>
<text x="32.5" y="119">+BATT</text>
<text x="75.8" y="115.1" transform="rotate(-90 75.8 115.1)">GND</text>
<text x="211.2" y="116.5">4.7k</text>
<text x="298.2" y="124.1">Q5</text>
<text x="302" y="122.7" transform="rotate(-90 302 122.7)">2</text>
<text x="321.3" y="122.8">10k</text>
<text x="321.3" y="120.3">R23</text>
<text x="30.3" y="131.1">U5</text>
<text x="36.4" y="129.7" transform="rotate(-90 36.4 129.7)">Vcc</text>
<text x="37.2" y="131.7">/Reset</text>
<text x="191.8" y="130.4">10k</text>
<text x="191.8" y="127.9">R20</text>
<text x="13.5" y="133">APX803S</text>
<text x="23.1" y="133">(SOT23SA)</text>
<text x="36.4" y="135.4" transform="rotate(-90 36.4 135.4)">Gnd</text>
<text x="74.4" y="139.3">+BATT</text>
<text x="82.6" y="141.9">J1</text>
<text x="124.5" y="140.6">R4</text>
<text x="124.5" y="143.1">1k</text>
<text x="137.2" y="140.6">R5</text>
<text x="137.2" y="143.1">1k</text>
<text x="191.8" y="143.1">10k</text>
<text x="191.8" y="140.6">R21</text>
<text x="235" y="142.5">ANT1</text>
<text x="252.7" y="140.6">ATGM336H-5N31</text>
<text x="259.6" y="138">U4</text>
<text x="74.7" y="144.4">6</text>
<text x="81.3" y="144.4">Male</text>
<text x="86.8" y="144.4">Header</text>
<text x="232" y="144.3" transform="rotate(-90 232 144.3)">RF</text>
<text x="235" y="145">GPS Antenna</text>
<text x="252" y="146.9">GND</text>
<text x="252" y="149.5">RF_IN</text>
<text x="262.7" y="146.9">NRESET</text>
<text x="266.2" y="149.5">VCC</text>
<text x="125.7" y="154.9">D5</text>
<text x="138.4" y="154.9">D6</text>
<text x="252" y="152">GND</text>
<text x="252" y="154.6">NC</text>
<text x="264.4" y="154.6">VBATT</text>
<text x="267.2" y="152">NC</text>
<text x="277.5" y="151.5">+3.3V</text>
<text x="125.7" y="157.4">Red</text>
<text x="138.4" y="157.4">Green</text>
<text x="252" y="157.1">VCC_RF</text>
<text x="252" y="159.6">RESERVED</text>
<text x="262.3" y="157.1">ON/OFF</text>
<text x="264.8" y="159.6">1PPS</text>
<text x="252" y="162.2">SDA</text>
<text x="252" y="164.7">SCL</text>
<text x="252" y="167.3">RESERVED</text>
<text x="265.9" y="167.3">GND</text>
<text x="266" y="162.2">RXD</text>
<text x="266.4" y="164.7">TXD</text>
<text x="131.6" y="183.8">+BATT</text>
<text x="271.4" y="185">+3.3V</text>
<text x="44.2" y="188.8">5.5V</text>
<text x="49.5" y="188.8">180mW</text>
<text x="51.3" y="187.6">PV1</text>
<text x="55" y="191.4">V+</text>
<text x="57.4" y="188.8">Solar</text>
<text x="59" y="190.3">1</text>
<text x="67.6" y="187.6">D1</text>
<text x="227.8" y="191.4">IN</text>
<text x="235.7" y="191.4">OUT</text>
<text x="55" y="197.7">V-</text>
<text x="116.8" y="197.4">D4</text>
<text x="227.8" y="196.5">GND</text>
<text x="227.8" y="201.5">EN</text>
<text x="236.8" y="201.5">BP</text>
<text x="262.9" y="202.2">C8</text>
<text x="51.3" y="209.2">PV2</text>
<text x="67.6" y="209.2">D2</text>
<text x="92.7" y="207.9">D3</text>
<text x="108" y="207.3">C1</text>
<text x="108" y="209.8">6V</text>
<text x="111.4" y="209.8">1F</text>
<text x="262.9" y="204.7">2.2uF</text>
<text x="44.2" y="210.4">5.5V</text>
<text x="49.5" y="210.4">180mW</text>
<text x="55" y="213">V+</text>
<text x="57.4" y="210.4">Solar</text>
<text x="59" y="211.9">1</text>
<text x="92.7" y="210.4">5.1V</text>
<text x="98" y="210.4">Zenor</text>
<text x="55" y="219.3">V-</text>
</g>
<g font-size="1.8" fill="#a90000">
<text x="74.7" y="43.9" transform="rotate(-90 74.7 43.9)">4</text>
<text x="77.2" y="44.5" transform="rotate(-90 77.2 44.5)">18</text>
<text x="59.6" y="49.3">20</text>
<text x="87.6" y="49.3">12</text>
<text x="87.6" y="51.8">13</text>
<text x="59.6" y="54.4">19</text>
<text x="59.6" y="56.9">22</text>
<text x="87.6" y="54.4">14</text>
<text x="87.6" y="56.9">15</text>
<text x="87.6" y="59.5">16</text>
<text x="213.1" y="55.3" transform="rotate(-90 213.1 55.3)">1</text>
<text x="87.6" y="62">17</text>
<text x="88.2" y="64.5">7</text>
<text x="117.9" y="63.6" transform="rotate(-90 117.9 63.6)">3</text>
<text x="121.8" y="65.8">2</text>
<text x="208.8" y="60.7">2</text>
<text x="216.5" y="60.7">3</text>
<text x="88.2" y="67.1">8</text>
<text x="117.9" y="69.9" transform="rotate(-90 117.9 69.9)">1</text>
<text x="87.6" y="72.2">23</text>
<text x="87.6" y="74.7">24</text>
<text x="87.6" y="77.2">25</text>
<text x="189" y="73.1" transform="rotate(-90 189 73.1)">1</text>
<text x="87.6" y="79.8">26</text>
<text x="87.6" y="82.3">27</text>
<text x="184.7" y="78.5">2</text>
<text x="192.3" y="78.5">3</text>
<text x="248.9" y="83.6">17</text>
<text x="262.6" y="78.2" transform="rotate(-90 262.6 78.2)">8</text>
<text x="87.6" y="84.9">28</text>
<text x="87.6" y="87.4">29</text>
<text x="166.1" y="89.6" transform="rotate(-90 166.1 89.6)">1</text>
<text x="248.9" y="86.1">16</text>
<text x="249.5" y="88.7">6</text>
<text x="274.3" y="86.1">12</text>
<text x="335.2" y="86.1">1</text>
<text x="87.6" y="92.5">30</text>
<text x="87.6" y="95">31</text>
<text x="116.8" y="92.5">1</text>
<text x="116.8" y="95">2</text>
<text x="169.5" y="95">3</text>
<text x="249.5" y="92.5">7</text>
<text x="249.5" y="95">5</text>
<text x="274.9" y="91.2">2</text>
<text x="274.9" y="93.8">4</text>
<text x="333.8" y="96" transform="rotate(-90 333.8 96)">2</text>
<text x="333.8" y="90.9" transform="rotate(-90 333.8 90.9)">1</text>
<text x="87.6" y="97.6">32</text>
<text x="88.2" y="100.1">1</text>
<text x="116.8" y="97.6">3</text>
<text x="248.9" y="97.6">18</text>
<text x="249.5" y="101.4">3</text>
<text x="274.3" y="96.3">11</text>
<text x="274.3" y="98.8">13</text>
<text x="274.3" y="101.4">14</text>
<text x="335.2" y="97.6">1</text>
<text x="87.6" y="107.7">10</text>
<text x="88.2" y="102.6">2</text>
<text x="88.2" y="105.2">9</text>
<text x="214.2" y="106.5">1</text>
<text x="219.5" y="103.6" transform="rotate(-90 219.5 103.6)">3</text>
<text x="249.5" y="103.9">1</text>
<text x="274.3" y="103.9">15</text>
<text x="87.6" y="110.3">11</text>
<text x="219.5" y="111.2" transform="rotate(-90 219.5 111.2)">2</text>
<text x="261.4" y="113.8" transform="rotate(-90 261.4 113.8)">9</text>
<text x="74.7" y="117.6" transform="rotate(-90 74.7 117.6)">3</text>
<text x="263.9" y="114.4" transform="rotate(-90 263.9 114.4)">10</text>
<text x="35.3" y="125.2" transform="rotate(-90 35.3 125.2)">3</text>
<text x="307.9" y="125.5">1</text>
<text x="45" y="130.6">2</text>
<text x="302" y="130.3" transform="rotate(-90 302 130.3)">3</text>
<text x="35.3" y="137.9" transform="rotate(-90 35.3 137.9)">1</text>
<text x="78.7" y="147.1">2</text>
<text x="78.7" y="149.6">4</text>
<text x="87.6" y="147.1">1</text>
<text x="87.6" y="149.6">3</text>
<text x="230.9" y="146.8" transform="rotate(-90 230.9 146.8)">1</text>
<text x="248.9" y="145.8">10</text>
<text x="248.9" y="148.4">11</text>
<text x="271.1" y="145.8">9</text>
<text x="271.1" y="148.4">8</text>
<text x="78.7" y="152.2">6</text>
<text x="87.6" y="152.2">5</text>
<text x="248.9" y="150.9">12</text>
<text x="248.9" y="153.4">13</text>
<text x="248.9" y="156">14</text>
<text x="271.1" y="150.9">7</text>
<text x="271.1" y="153.4">6</text>
<text x="271.1" y="156">5</text>
<text x="248.9" y="158.5">15</text>
<text x="248.9" y="161.1">16</text>
<text x="271.1" y="158.5">4</text>
<text x="271.1" y="161.1">3</text>
<text x="248.9" y="163.6">17</text>
<text x="248.9" y="166.1">18</text>
<text x="271.1" y="163.6">2</text>
<text x="271.1" y="166.1">1</text>
<text x="59" y="196.6">2</text>
<text x="59" y="218.2">2</text>
</g>
<text font-size="1.8" fill="#840084" x="71.2" y="80.9">C14877</text>
<text font-size="1.8" fill="#840000" x="77.1" y="144.4">Pin</text>
<g font-size="1.2" fill="#840000">
<text x="92.4" y="50.3">GPS-RX</text>
<text x="92.4" y="52.8">XMIT-TX</text>
<text x="92.4" y="57.9">MOSI</text>
<text x="92.4" y="55.4">XMIT-RX</text>
<text x="92.4" y="60.5">MISO</text>
<text x="92.4" y="63">SCK</text>
<text x="193.6" y="61.7">XMIT-RX</text>
<text x="92.4" y="75.7">BATT-SENSE</text>
<text x="92.4" y="83.3">SDA</text>
<text x="170.9" y="79.5">XMIT-TX</text>
<text x="92.4" y="85.9">SCL</text>
<text x="114" y="88.4">RESET</text>
<text x="92.4" y="98.6">XMIT-PTT</text>
<text x="92.4" y="101.1">XMIT-TX-AUDIO</text>
<text x="141.9" y="96">XMIT-POWERSAVE</text>
<text x="92.4" y="103.6">XMIT-POWERSAVE</text>
<text x="179.1" y="107.4">XMIT-PTT</text>
<text x="92.4" y="108.7">GPS-EN</text>
<text x="92.4" y="111.3">GPS-TX</text>
<text x="195.1" y="120.1">XMIT-TX-AUDIO</text>
<text x="50.5" y="131.6">RESET</text>
<text x="322.3" y="126.5">GPS-EN</text>
<text x="122.7" y="132.4" transform="rotate(-90 122.7 132.4)">XMIT-PTT</text>
<text x="91.2" y="148.1">MISO</text>
<text x="73" y="150.6">MOSI</text>
<text x="91.2" y="153.2">RESET</text>
<text x="91.2" y="150.6">SCK</text>
<text x="275.3" y="162.1">GPS-TX</text>
<text x="275.3" y="164.6">GPS-RX</text>
</g>
<text font-size="1.2" fill="#0f0f0f" x="144.8" y="205.5">BATT-SENSE</text>
<text font-size="1" fill="#840000" x="135.3" y="132.6" transform="rotate(-90 135.3 132.6)">SCK</text>
</svg>
